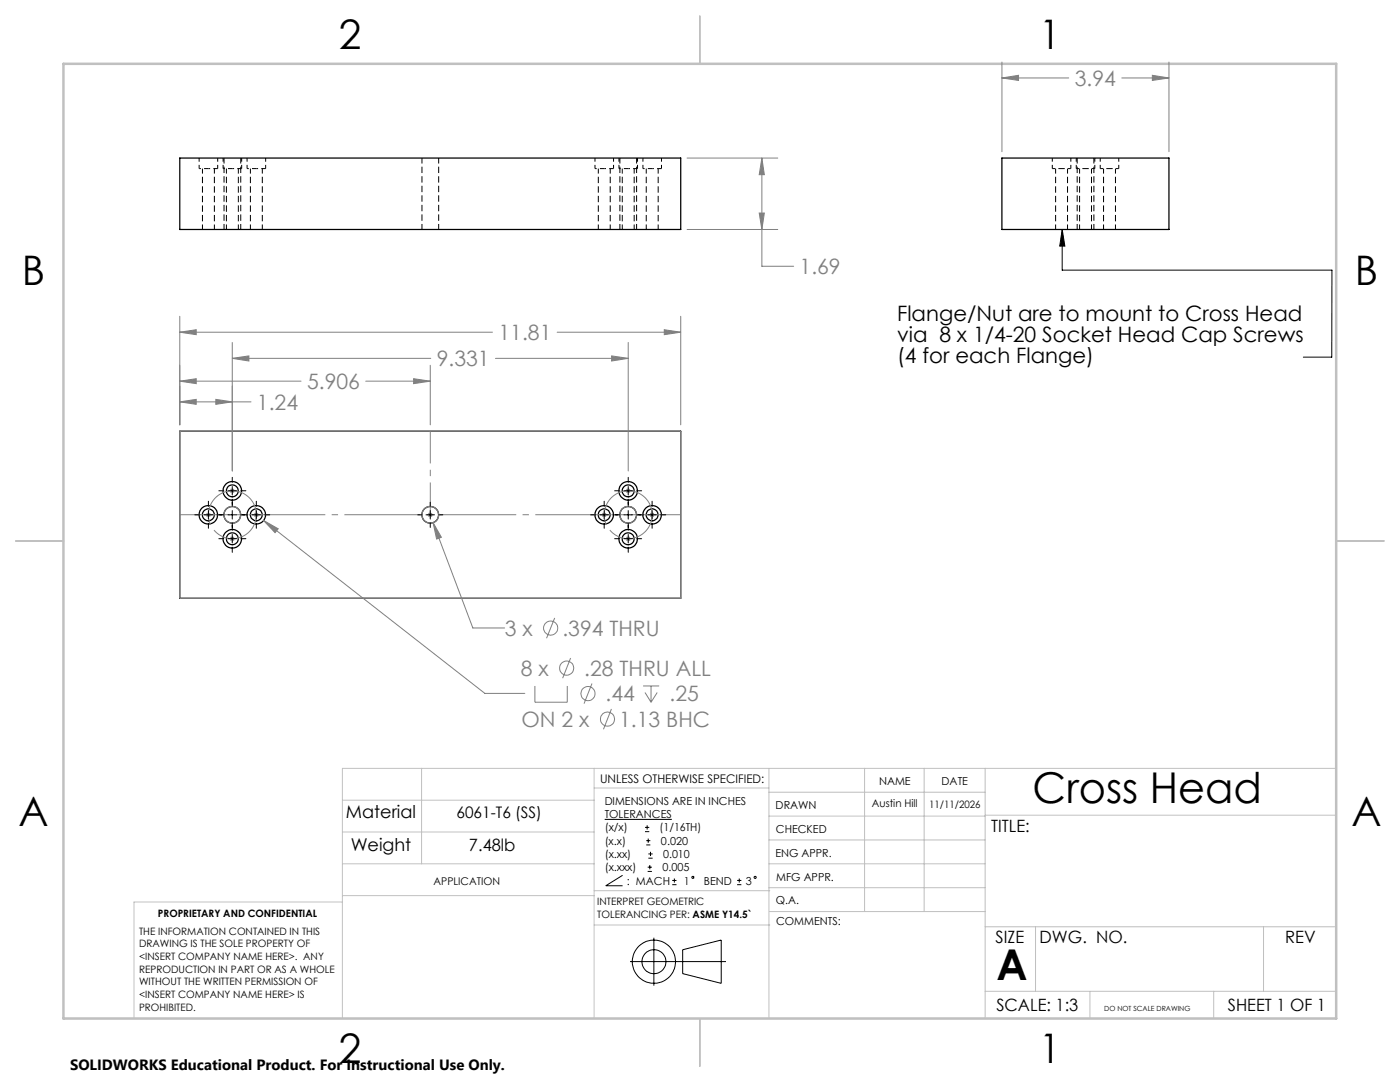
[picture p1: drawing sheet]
<svg xmlns="http://www.w3.org/2000/svg" width="279mm" height="216mm" viewBox="0 0 279 216" stroke-linecap="round" stroke-linejoin="round" font-family="sans-serif">
<path d="M39.7 33.6h1.9M41.6 33.6h1.8M44.5 33.6h1.9M46.4 33.6h1.8M49.3 33.6h1.9M51.2 33.6h1.8M118.7 33.6h1.9M120.6 33.6h1.8M123.5 33.6h1.9M125.4 33.6h1.8M128.3 33.6h1.9M130.2 33.6h1.8" fill="none" stroke="#000" stroke-width=".2" stroke-dasharray="1.3 .6" stroke-dashoffset=".9" stroke-linecap="butt"/>
<g fill="none" stroke="#000" stroke-width=".2" stroke-dasharray="1.3 .6" stroke-dashoffset=".5" stroke-linecap="butt">
<path d="M39.7 31.5v2.1M43.4 33.6v-2.1M44.5 31.5v2.1M48.2 33.6v-2.1M49.3 31.5v2.1M53 33.6v-2.1M118.7 31.5v2.1M122.4 33.6v-2.1M123.5 31.5v2.1M127.2 33.6v-2.1M128.3 31.5v2.1M132 33.6v-2.1"/>
<path d="M210 31.5v2.1M213.7 33.6v-2.1M214.8 31.5v2.1M218.5 33.6v-2.1M219.6 31.5v2.1M223.3 33.6v-2.1"/>
</g>
<g fill="none" stroke="#000" stroke-width=".2" stroke-dasharray="1.3 .6" stroke-dashoffset=".3" stroke-linecap="butt">
<path d="M40.4 33.6v12.2M45.2 33.6v12.2M50 33.6v12.2M119.4 33.6v12.2M124.2 33.6v12.2M129 33.6v12.2M210.7 33.6v12.2M215.5 33.6v12.2M220.2 33.6v12.2M42.8 45.8v-12.2M47.6 45.8v-12.2M52.4 45.8v-12.2"/>
<path d="M121.8 45.8v-12.2M126.6 45.8v-12.2M131.4 45.8v-12.2M213 45.8v-12.2M217.8 45.8v-12.2M222.6 45.8v-12.2"/>
</g>
<path d="M44.7 31.5v14.3M84.2 31.5v14.3M123.7 31.5v14.3M215 31.5v14.3M48 45.8v-14.3M87.5 45.8v-14.3M127 45.8v-14.3M218.3 45.8v-14.3" fill="none" stroke="#000" stroke-width=".2" stroke-dasharray="1.3 .6" stroke-dashoffset=".2" stroke-linecap="butt"/>
<g fill="none" stroke="#000" stroke-width=".25">
<path d="M35.9 31.5h100v14.3h-100zM200 31.5h33.3v14.3h-33.3zM35.9 86h100v33.4h-100z"/>
<circle cx="46.4" cy="98" r="1.85"/>
<circle cx="46.4" cy="97.9" r="1.19"/>
<circle cx="125.4" cy="97.9" r="1.86"/>
<circle cx="125.4" cy="97.9" r="1.18"/>
<circle cx="41.6" cy="102.7" r="1.19"/>
<circle cx="41.6" cy="102.7" r="1.85"/>
<circle cx="46.4" cy="102.7" r="1.67"/>
<circle cx="46.4" cy="107.5" r="1.85"/>
<circle cx="46.4" cy="107.5" r="1.19"/>
<circle cx="51.1" cy="102.7" r="1.19"/>
<circle cx="51.1" cy="102.7" r="1.85"/>
<circle cx="85.9" cy="102.7" r="1.67"/>
<circle cx="120.6" cy="102.7" r="1.19"/>
<circle cx="120.6" cy="102.7" r="1.85"/>
<circle cx="125.4" cy="102.7" r="1.66"/>
<circle cx="125.4" cy="107.5" r="1.86"/>
<circle cx="125.4" cy="107.5" r="1.18"/>
<circle cx="130.1" cy="102.7" r="1.2"/>
<circle cx="130.1" cy="102.7" r="1.84"/>
</g>
<path d="M210 33.6h3.7M214.8 33.6h3.7M219.6 33.6h3.7" fill="none" stroke="#000" stroke-width=".2" stroke-dasharray="1.3 .6" stroke-dashoffset=".7" stroke-linecap="butt"/>
<path d="M137.1 31.5h18.1M152 31.5v21.6h6.4M137.1 45.8h18.1M151.5 42.5h1l-.5 3.3z" fill="none" stroke="#808080" stroke-width=".2"/>
<g fill="none" stroke="#c0c0c0" stroke-width=".2">
<path d="M68.3 159.7h50.3M84.1 153.3v19.1M118.6 153.3v49.9M118.6 157.2h34.9M153.5 153.3v49.9M153.5 158.1h43.1M172.5 153.3v28.6M184.4 153.3v28.6M196.6 153.3v49.9M266.7 153.3h-198.4v49.9M68.3 178.7h50.3M68.3 172.4h50.3"/>
<path d="M68.3 166h50.3M68.3 180h-41.6v23.2M118.6 177.7h35M153.5 167.6h43.1M153.5 162.8h43.1M153.5 172.4h43.1M153.5 177.1h43.1M196.6 162.7h70.1M118.6 184.6h35M153.6 181.9h43M196.6 197.8h70.1M196.6 184.9h70.1"/>
<path d="M206.7 184.9v12.9M217.5 197.8v5.4M242.2 197.8v5.4M252.2 184.9v12.9"/>
</g>
<path d="M139.7 3.2v9.5M3.1 107.9h9.6M266.7 107.9h9.5M139.7 203.2v9.6" fill="none" stroke="#c0c0c0" stroke-width=".25"/>
<path d="M12.7 12.7h254v190.5h-254z" fill="none" stroke="#c0c0c0" stroke-width=".5"/>
<path d="M151.5 42.5h1l-.5 3.3z" fill="#808080"/>
<path d="M152 31.5l.5 3.4h-1z" fill="none" stroke="#808080" stroke-width=".2"/>
<path d="M152 31.5l.5 3.4h-1z" fill="#808080"/>
<g fill="none" stroke="#808080" stroke-width=".2">
<path d="M52.6 103.9l2.9 1.6-.6 .8zM52.6 103.9l44.2 34.5h7.9M106.8 136.9v3.2h6.4v-3.2M113.9 131.3l-1.6 4M118.1 136.4l-1.5 4M128.3 136.9h3.3M128.7 138.2l1.2 1.9M129.9 136.9v3.2M131.2 138.2l-1.3 1.9M122 141.5l-1.6 4"/>
<circle cx="113.1" cy="133.3" r="1.41"/>
<circle cx="117.3" cy="138.4" r="1.4"/>
<circle cx="121.2" cy="143.5" r="1.41"/>
</g>
<path d="M52.6 103.9l2.9 1.6-.6 .8z" fill="#808080"/>
<g fill="none" stroke="#808080" stroke-width=".2">
<path d="M86.4 104.3l1.7 2.9-1 .4zM86.4 104.3l8 21h6.3M110.7 123.3l-1.6 4.1"/>
<circle cx="109.9" cy="125.3" r="1.41"/>
</g>
<path d="M86.4 104.3l1.7 2.9-1 .4z" fill="#808080"/>
<path d="M35.9 77v7.8M46.4 77v17M35.9 80.2l3.3-.5v1zM35.9 80.2h14.2" fill="none" stroke="#808080" stroke-width=".2"/>
<path d="M35.9 80.2l3.3-.5v1z" fill="#808080"/>
<path d="M43.1 79.7l3.3 .5-3.3 .5z" fill="none" stroke="#808080" stroke-width=".2"/>
<path d="M43.1 79.7l3.3 .5-3.3 .5z" fill="#808080"/>
<path d="M35.9 76.1l3.3-.5v1zM35.9 72.9v11.9M35.9 76.1h24.2M73 76.1h12.9M85.9 72.9v11.9" fill="none" stroke="#808080" stroke-width=".2"/>
<path d="M35.9 76.1l3.3-.5v1z" fill="#808080"/>
<path d="M82.5 75.6l3.4 .5-3.4 .5z" fill="none" stroke="#808080" stroke-width=".2"/>
<path d="M82.5 75.6l3.4 .5-3.4 .5z" fill="#808080"/>
<path d="M46.4 71.5l3.3-.5v1zM46.4 68.3v25.7M46.4 71.5h39.6M98.9 71.5h26.5M125.4 68.3v25.7" fill="none" stroke="#808080" stroke-width=".2"/>
<path d="M46.4 71.5l3.3-.5v1z" fill="#808080"/>
<path d="M122.1 71l3.3 .5-3.3 .5z" fill="none" stroke="#808080" stroke-width=".2"/>
<path d="M122.1 71l3.3 .5-3.3 .5z" fill="#808080"/>
<path d="M35.9 66.3l3.3-.5v1zM35.9 63.1v21.7M35.9 66.3h62.4M111.2 66.3h24.7M135.9 63.1v21.7" fill="none" stroke="#808080" stroke-width=".2"/>
<path d="M35.9 66.3l3.3-.5v1z" fill="#808080"/>
<path d="M132.6 65.8l3.3 .5-3.3 .5z" fill="none" stroke="#808080" stroke-width=".2"/>
<path d="M132.6 65.8l3.3 .5-3.3 .5z" fill="#808080"/>
<g fill="none" stroke="#808080" stroke-width=".2">
<path d="M200 15.6l3.3-.6v1.1zM200 12.4v17.9M200 15.6h13.3M223.9 15.6h9.4M233.3 12.4v17.9M45.9 97.9h.9M46 97.6l.7 .7M46.4 97.4v1M46.7 97.6l-.7 .7M124.8 97.9h1.1M125 97.6l.7 .7M125.4 97.4v1"/>
<path d="M125.7 97.6l-.7 .7M41.1 102.7h1M41.2 102.4l.7 .7M41.6 102.2v1M41.9 102.4l-.7 .7M45.9 107.5h.9M46 107.1l.7 .8M46.4 107v1M46.7 107.1l-.7 .8M50.7 102.7h.9M50.8 102.4l.7 .7M51.2 102.2v1"/>
<path d="M51.5 102.4l-.7 .7M85.4 102.7h1M85.5 102.4l.7 .7M85.9 102.2v1M86.2 102.4l-.7 .7M120.1 102.7h1M120.2 102.4l.7 .7M120.6 102.2v1M120.9 102.4l-.7 .7M124.8 107.5h1.1M125 107.1l.7 .8M125.4 107v1"/>
<path d="M125.7 107.1l-.7 .8M129.6 102.7h1M129.8 102.4l.7 .7M130.1 102.2v1M130.5 102.4l-.7 .7"/>
</g>
<g fill="none" stroke="#808080" stroke-width=".25">
<path d="M35.9 86h100v33.4h-100z"/>
<circle cx="46.4" cy="102.7" r="1.66"/>
<circle cx="85.9" cy="102.7" r="1.67"/>
<circle cx="125.4" cy="102.7" r="1.67"/>
</g>
<path d="M51 101.3a4.8 4.8 0 0 0-8-1.9 4.8 4.8 0 0 0 2.1 7.9 4.8 4.8 0 0 0 5.9-5.7v-.3M130 101.3a4.8 4.8 0 0 1-5.6 6.1 4.8 4.8 0 0 1-2.7-7.8 4.8 4.8 0 0 1 8.2 1.4l.1 .3" fill="none" stroke="#808080" stroke-width=".2" stroke-dasharray="15.2 1.3 1.3 1.3" stroke-dashoffset="2.1" stroke-linecap="butt"/>
<path d="M35.9 102.7h100" fill="none" stroke="#808080" stroke-width=".2" stroke-dasharray="15.2 1.3 1.3 1.3" stroke-dashoffset="5.2" stroke-linecap="butt"/>
<path d="M85.9 102.7v-16.7" fill="none" stroke="#808080" stroke-width=".2" stroke-dasharray="15.2 1.3 1.3 1.3" stroke-dashoffset="8.8" stroke-linecap="butt"/>
<g fill="none" stroke="#000" stroke-width=".2">
<path d="M43.7 97.9h1M45.5 97.9h1.7M46.4 95.2v1M46.4 97.1v1.7M46.4 99.6v1.4M48 97.9h1.1M122.7 97.9h1M124.5 97.9h1.7M125.4 95.2v1M125.4 97.1v1.7M125.4 99.6v1.4M127.1 97.9h1"/>
<path d="M38.9 102.7h1M40.7 102.7h1.7M41.6 100v1M41.6 101.9v1.7M41.6 104.4v1M43.3 102.7h1.4M43.7 107.5h1M45.5 102.7h1.7M45.5 107.5h1.7M46.4 101.9v1.7M46.4 104.4v1.4M46.4 106.6v1.7"/>
<path d="M46.4 109.2v1M48 102.7h1.5M48 107.5h1.1M50.3 102.7h1.7M51.2 100v1M51.2 101.9v1.7M51.2 104.4v1M52.8 102.7h1M83.4 102.7h.8M85 102.7h1.7M85.9 100.2v.8M85.9 101.9v1.7"/>
<path d="M85.9 104.4v.8M87.6 102.7h.8M117.9 102.7h1M119.7 102.7h1.7M120.6 100v1M120.6 101.9v1.7M120.6 104.4v1M122.3 102.7h1.4M122.7 107.5h1M124.5 102.7h1.7M124.5 107.5h1.7M125.4 101.9v1.7"/>
<path d="M125.4 104.4v1.4M125.4 106.6v1.7M125.4 109.2v1M127.1 102.7h1.3M127.1 107.5h1M129.3 102.7h1.7M130.1 100v1M130.1 101.9v1.7M130.1 104.4v1M131.8 102.7h1.1"/>
</g>
<path d="M200 15.6l3.3-.6v1.1z" fill="#808080"/>
<path d="M230 15l3.3 .6-3.3 .5z" fill="none" stroke="#808080" stroke-width=".2"/>
<path d="M230 15l3.3 .6-3.3 .5z" fill="#808080"/>
<g fill="none" stroke="#000" stroke-width=".2">
<path d="M212 45.8l.5 3.3h-1zM212 45.8v8.1h53.8v17.4h-5.7M120.7 163.5h13.4M124.2 174.7l-3.3 2h3.3M128.7 165.9h.9M128.7 165.1h.9M129 168.6h.8M129 167.7h.8M129.2 164.7v.8M129.3 173.9h.8M129.3 173h.8M129.4 167.3v.9"/>
<path d="M129.4 171.2h.8M129.4 170.4h.8M129.7 172.6v.9M129.8 170v.8M134.2 176.5h.8M134.2 175.7h.8M134.6 175.3v.8M147.1 176.5h.9M147.1 175.7h.9M147.5 175.3v.8M125.7 191.9h19.2M130.5 187.1v9.6"/>
<path d="M136.2 189.5l7.7-1.9v8.6l-7.7-1.9z"/>
<circle cx="138.3" cy="175.1" r=".21"/>
<circle cx="150.7" cy="175.1" r=".21"/>
<circle cx="130.5" cy="191.9" r="2.39"/>
<circle cx="130.5" cy="191.9" r="4.3"/>
</g>
<path d="M212 45.8l.5 3.3h-1z" fill="#000"/>
<g font-size="8.5">
<text x="206.1" y="160.2">Cross Head</text>
<text x="198.9" y="195.5">A</text>
</g>
<g font-size="8.1">
<text x="67.6" y="9.7">2</text>
<text x="207.3" y="9.7">1</text>
<text x="4.4" y="57">B</text>
<text x="270.4" y="57">B</text>
<text x="3.7" y="164.9">A</text>
<text x="269.7" y="164.9">A</text>
<text x="67.6" y="212.2">2</text>
<text x="207.3" y="212.2">1</text>
</g>
<g font-size="4.2" fill="#808080">
<text x="214.5" y="17.1">3.94</text>
<text x="159.6" y="54.7">1.69</text>
<text x="99.5" y="67.9">11.81</text>
<text x="61.3" y="77.6">5.906</text>
<text x="87.2" y="73.1">9.331</text>
<text x="51.3" y="81.8">1.24</text>
<text x="100.7" y="126.9">3 x</text>
<text x="112.2" y="126.9">.394 THRU</text>
<text x="103.9" y="134.8">8 x</text>
<text x="116.6" y="134.8">.28 THRU ALL</text>
<text x="120.9" y="139.9">.44</text>
<text x="133.6" y="139.9">.25</text>
<text x="104.1" y="145">ON 2 x</text>
<text x="123.6" y="145">1.13 BHC</text>
</g>
<g font-size="4.2">
<text x="179" y="64">Flange/Nut are to mount to Cross Head</text>
<text x="179" y="68.2">via 8 x 1/4-20 Socket Head Cap Screws</text>
<text x="179" y="72.4">(4 for each Flange)</text>
</g>
<g font-size="3.5">
<text x="69" y="163.3">Material</text>
<text x="70" y="169.8">Weight</text>
</g>
<g font-size="3.4">
<text x="197.8" y="166">TITLE:</text>
<text x="93.6" y="169.8">7.48lb</text>
<text x="198.7" y="188.1">SIZE</text>
<text x="207.5" y="188.1">DWG. NO.</text>
<text x="256.5" y="188.2">REV</text>
<text x="198.8" y="201.7">SCALE: 1:3</text>
<text x="245.1" y="201.7">SHEET 1 OF 1</text>
</g>
<text font-size="3.2" x="91.1" y="163.3">6061-T6 (SS)</text>
<text font-size="3" x="14" y="213.5">SOLIDWORKS Educational Product. For Instructional Use Only.</text>
<text font-size="2.4" x="119.8" y="156.2">UNLESS OTHERWISE SPECIFIED:</text>
<g font-size="2.2">
<text x="120.7" y="160.6">DIMENSIONS ARE IN INCHES</text>
<text x="154.8" y="161.4">DRAWN</text>
<text x="175.4" y="156.6">NAME</text>
<text x="187.9" y="156.7">DATE</text>
<text x="120.7" y="163.3">TOLERANCES</text>
<text x="120.7" y="165.9">(x/x)</text>
<text x="131.6" y="165.9">(1/16TH)</text>
<text x="154.9" y="166.3">CHECKED</text>
<text x="120.7" y="168.6">(x.x)</text>
<text x="120.7" y="171.2">(x.xx)</text>
<text x="120.7" y="173.9">(x.xxx)</text>
<text x="131.9" y="168.6">0.020</text>
<text x="132.2" y="173.9">0.005</text>
<text x="132.3" y="171.2">0.010</text>
<text x="154.8" y="170.9">ENG APPR.</text>
<text x="125.1" y="176.5">: MACH</text>
<text x="136.5" y="176.5">1</text>
<text x="140.5" y="176.5">BEND</text>
<text x="148.9" y="176.5">3</text>
<text x="154.9" y="175.7">MFG APPR.</text>
<text x="154.9" y="180.4">Q.A.</text>
<text x="154.9" y="184.6">COMMENTS:</text>
</g>
<g font-size="2.1">
<text x="174" y="161.1">Austin Hill</text>
<text x="86.5" y="176.5">APPLICATION</text>
</g>
<g font-size="2">
<text x="185.4" y="161.2">11/11/2026</text>
<text x="31.5" y="182.9">PROPRIETARY AND CONFIDENTIAL</text>
<text x="119.2" y="180.6">INTERPRET GEOMETRIC</text>
<text x="119.2" y="183.1">TOLERANCING PER: ASME Y14.5`</text>
<text x="27.8" y="186.5">THE INFORMATION CONTAINED IN THIS</text>
<text x="27.8" y="189">DRAWING IS THE SOLE PROPERTY OF</text>
<text x="27.8" y="191.6">&lt;INSERT COMPANY NAME HERE&gt;. ANY</text>
<text x="27.8" y="194.1">REPRODUCTION IN PART OR AS A WHOLE</text>
<text x="27.8" y="196.6">WITHOUT THE WRITTEN PERMISSION OF</text>
<text x="27.8" y="199.1">&lt;INSERT COMPANY NAME HERE&gt; IS</text>
<text x="27.8" y="201.7">PROHIBITED.</text>
</g>
<text font-size="1.4" x="220.4" y="201.7">DO NOT SCALE DRAWING</text>
</svg>
